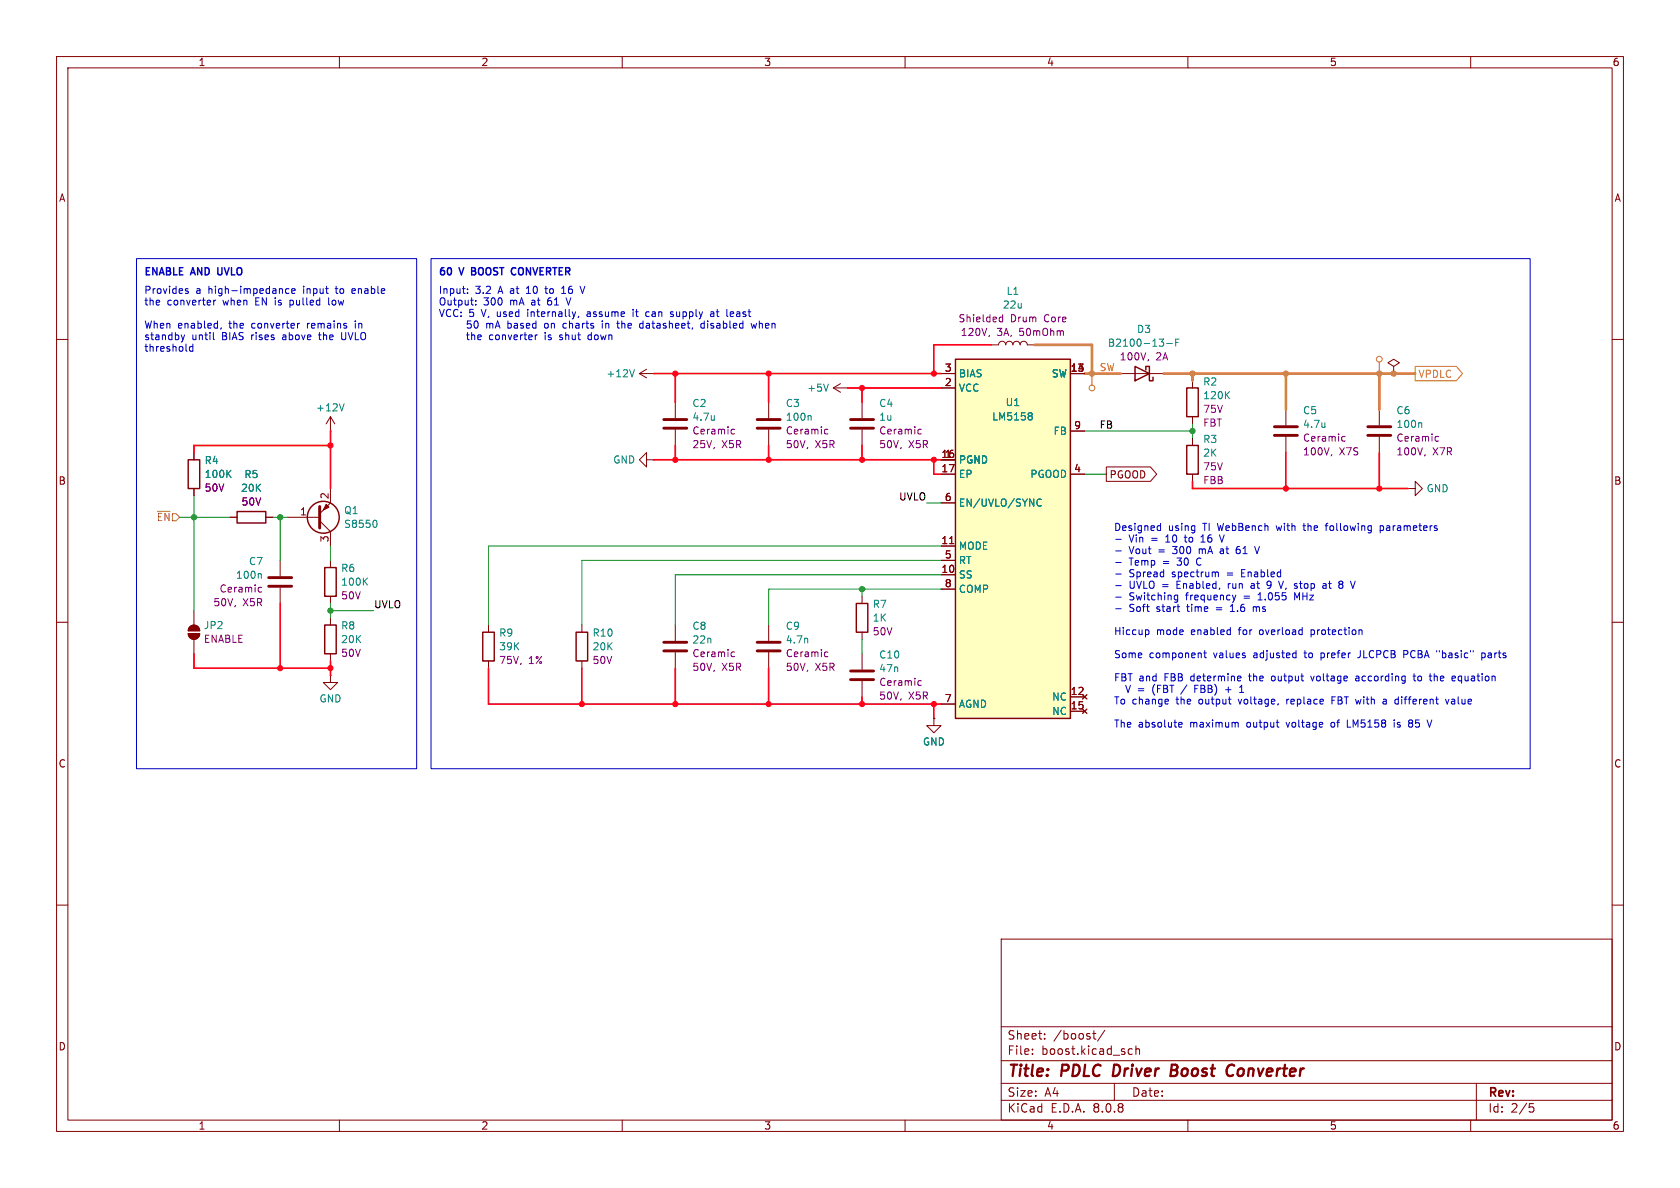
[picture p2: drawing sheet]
<svg xmlns="http://www.w3.org/2000/svg" width="297mm" height="210mm" viewBox="0 0 297 210" stroke-linecap="round" stroke-linejoin="round" font-family="sans-serif">
<g fill="none" stroke="#840000" stroke-width=".18">
<path d="M10 10h277v190h-277zM12 12h273v186h-273zM60 10v2M110 10v2M160 10v2M210 10v2M260 10v2M10 60h2M113 66l1.3 .8M113 66h2.6M114.3 65.3l-1.3 .7M115.6 66h.1"/>
<path d="M119.4 71.1v2.8M119.4 75.9v2.8M135.9 71.1v2.8M135.9 75.9v2.8M147.3 68.6l1.3 .7M147.3 68.6h2.6M148.6 67.8l-1.3 .8M149.9 68.6h.1M152.4 71.1v2.8M152.4 75.9v2.8M198.1 66h7.6M210.8 67.3v1.3"/>
<path d="M210.8 73.7v1.2M227.3 72.4v2.8M227.3 77.2v2.8M243.8 72.4v2.8M243.8 77.2v2.8M246.4 64.8l1-.7-1-.6-1 .6 1 .7v1.2M246.4 66h.1M285 60h2M34.3 80v1.3M34.3 86.4v1.2M114.3 81.3v-1.3l-1.3 1.3 1.3 1.3v-1.3h1.3M115.6 81.3h.1"/>
<path d="M10 110h2M33.3 112h2a1.02 1.02 0 0 1-1 1 1.02 1.02 0 0 1-1-1zM33.6 110.8a1.02 1.02 0 0 1 1.1-.2 1.02 1.02 0 0 1 .6 .9h-2zM34.3 108v2.5M34.3 113v2.6M86.4 110.5v1.3M86.4 116.8v1.3M102.9 110.5v1.3M102.9 116.8v1.3M119.4 110.5v2.8M119.4 115.3v2.8M152.4 105.4v1.3"/>
<path d="M152.4 111.8v1.2M285 110h2M10 160h2M177 166h108v32h-108zM285 160h2M60 198v2M110 198v2M160 198v2M177 194.5h108M177 191.5h108M177 187.5h108M177 181.5h108"/>
<path d="M182.5 186.3v.1M182.5 185.5v.1M184.7 183.6v.1M184.7 182.8v.1M193.2 182.7h.5M193.4 182.2v1.3l.3 .2M195.3 182.1l-1.3 2M197 191.5v3M199.6 186.3h.6M199.6 185.5h.6M200.8 185.5l.2-.1 .4 .1 .1 .9M200.8 184.9v1.5"/>
<path d="M210 198v2M260 198v2M261 191.5v6.5M270.4 195.1h.7M270.5 195.7h.4l.3 .3-.2 .5-.5 .1"/>
</g>
<path d="M197 188.2l-.3 2h.5M207.1 189.2h.6M207.7 189.2l.3 .1M207.8 188.2h-.6l-.3 2 1-.1M207.9 189.1l-.2 .1M217.6 188.2l.6 .2M218 190l-.4 .2" fill="none" stroke="#840000" stroke-width=".4"/>
<path d="M200.7 64.8l2.5 1.2-2.5 1.3zM202.6 65.4v-.6h.6v2.5h.6v-.6M209.8 68.6h2v5.1h-2zM33.3 81.3h2v5.1h-2zM85.3 111.8h2.1v5h-2.1zM101.9 111.8h2v5h-2zM151.4 106.7h2v5.1h-2z" fill="none" stroke="#840000" stroke-width=".25"/>
<g fill="none" stroke="#008484" stroke-width=".18">
<path d="M204.9 59.9h.8l-.4 .5M208.4 59.9h-.6v1.3M112.2 65.3l-.5 1.3M126.3 73.5v.8M126.3 74.2h-.1M143.2 73.5l.2 .1v.7M146.5 67.9l-.5 1.3M205.7 60.5v.6M206.3 60.7h.9M207.8 60.5h.5M216.8 69.8l.6 .7M217.4 69.2l-.8 .7"/>
<path d="M234.2 74.7v.9M234.2 75.4v.1M251.2 74.7l.1 .2v.7M40.3 83.7l.5 .7M40.8 83.1l-.7 .8"/>
</g>
<path d="M117.3 75.7h4.1M117.3 74.2h4.1M133.9 75.7h4M133.9 74.2h4M150.4 75.7h4M150.4 74.2h4M225.3 77h4.1M225.3 75.4h4.1M241.8 77h4.1M241.8 75.4h4.1M117.3 115.1h4.1M117.3 113.5h4.1" fill="none" stroke="#840000" stroke-width=".51"/>
<g fill="none" stroke="#840084" stroke-width=".18">
<path d="M129.5 75.9h.4M129.9 76.7h-.4M146 75.9h.4M146.4 76.7h-.4M162.5 75.9h.4M162.9 76.7h-.4M203 63.6l-.1 .2M237.4 77.1l.4 .1M237.8 77.9l-.4 .1M253.9 77.1l.4 .1M254.3 77.9l-.4 .1M235.4 80.4l-.1 .2"/>
<path d="M252 80.4l-.2 .2M129.5 115.2l.4 .1M129.9 116l-.4 .1"/>
</g>
<g fill="#840000" stroke="#840000" stroke-width=".18">
<path d="M33.6 110.8a1.02 1.02 0 0 1 1.1-.2 1.02 1.02 0 0 1 .6 .9h-2z"/>
<path d="M33.3 112h2a1.02 1.02 0 0 1-1 1 1.02 1.02 0 0 1-1-1z"/>
</g>
<path d="M168.9 63.5h20.3v63.5h-20.3z" fill="#ffffc2"/>
<g fill="none" stroke="#840000" stroke-width=".25">
<path d="M168.9 63.5h20.3v63.5h-20.3zM209.8 78.7h2v5.1h-2zM41.9 90.4h5.1v2.1h-5.1zM57.4 100.3h2v5.1h-2zM57.4 110.5h2v5.1h-2z"/>
<circle cx="57.1" cy="91.4" r="2.82"/>
</g>
<g fill="none" stroke="#840000" stroke-width=".18">
<path d="M58.4 76.2h.1M58.4 73.7v2.5M58.4 73.7l-.7 1.2M58.4 73.7l.8 1.2M166.4 66h2.5M166.4 68.6h2.5M175.3 61h1.2a.64 .64 0 0 1 .7-.7 .64 .64 0 0 1 .6 .7 .64 .64 0 0 1 .6-.7 .64 .64 0 0 1 .7 .7 .64 .64 0 0 1 .6-.7 .64 .64 0 0 1 .6 .7 .64 .64 0 0 1 .7-.7 .64 .64 0 0 1 .6 .7h1.3M189.2 66h2.6M189.2 76.2h2.6M210.8 77.5v1.2M34.3 80v1.3M34.3 86.4v1.2"/>
<path d="M40.6 91.4h1.3M47 91.4h1.3M49.5 99.1v2.8M50.8 91.4h5.7M56.5 92.1l1.9 1.9v2.5M58.4 86.4v2.5l-1.9 1.9M58.4 99.1v1.2M166.4 81.3h2.5M166.4 96.5h2.5M166.4 83.8h2.5M166.4 99.1h2.5M166.4 88.9h2.5"/>
<path d="M167.9 96.1h.7M189.2 83.8h2.6M195.6 82.5h7.8l1.1 1.3-1.1 1.3h-7.8zM210.8 83.8v1.3M248.9 86.4h1.3v-1.3l1.3 1.3-1.3 1.2v-1.2M248.9 86.4h.1M49.5 103.9v2.8M58.4 119.4v1.3h1.3l-1.3 1.2-1.3-1.2h1.3M58.4 119.4h.1M58.4 105.4v1.3M58.4 109.2v1.3M58.4 115.6v1.2"/>
<path d="M135.9 110.5v2.8M135.9 115.3v2.8M152.4 115.6v2.8M166.4 101.6h2.5M166.4 104.1h2.5M152.4 120.4v2.8M165.1 127v1.3h1.3l-1.3 1.2-1.3-1.2h1.3M165.1 127h.1M166.4 124.5h2.5M189.2 123.2h2.6M189.2 125.7h2.6M191.4 122.8l.8 .8"/>
<path d="M191.4 125.3l.8 .8M192.2 122.8l-.8 .8M192.2 125.3l-.8 .8"/>
</g>
<path d="M60.8 71.4l-.4 1.2M182.2 73l.3 .2-.3 .3 .3 .3v.2l-.3 .2M40.3 83.7l.5 .7M40.8 83.1l-.7 .8M66.3 92a.79 .79 0 0 1 0 1.2M184.1 88.3a.6 .6 0 0 0-.8 .5 .6 .6 0 0 0 .6 .7l.2-.1M46 101.4l.2 .2v.6M64.4 102.7l.6 .7M65 102.2l-.8 .7M142.7 112.9l.1 .8" fill="none" stroke="#008484" stroke-width=".18"/>
<path d="M174.9 59.3l-.1 .2M176.7 56.8l.2 .1 .4-.1M177.3 55.6v1.3M177.3 56.1l-.4-.1-.2 .2M45.9 103.8l.4 .1M46.3 104.6l-.4 .1M146 115.2l.4 .1M146.4 116l-.4 .1M162.5 120.3l.4 .1M162.9 121.1l-.4 .1" fill="none" stroke="#840084" stroke-width=".18"/>
<path d="M56.5 89.5v3.8M47.5 103.6h4.1M47.5 102.1h4.1M133.9 115.1h4M133.9 113.5h4M150.4 118.6h4M150.4 120.1h4" fill="none" stroke="#840000" stroke-width=".51"/>
<path d="M57.7 89.2l.5 .5-1.1 .5z" fill="#840000" stroke="#840000" stroke-width=".18"/>
<g fill="none" stroke="#dd8500" stroke-width=".18">
<path d="M193 66v2.1M243.8 64v2M250.2 64.8h7.3l1.1 1.2-1.1 1.3h-7.3z"/>
<circle cx="193" cy="68.6" r=".51"/>
<circle cx="243.8" cy="63.5" r=".51"/>
</g>
<path d="M27.8 90.4h2.3" fill="none" stroke="#848400" stroke-width=".18"/>
<g fill="none" stroke="#0000c2" stroke-width=".18">
<path d="M24.1 45.7h49.6v90.2h-49.6zM32 59.2l.3 .9M32.6 59.2l-.3 .9M32.8 51.4l.4 .1 .1 .2-.2 .2-.3-.1M32.8 51.1h.4M37.7 58.8v1.1l.2 .2M37.8 53.1v.8M37.8 53.2v.1M39.1 57.9l-.1 .3M51.1 51.1l-.4-.1-.2 .3 .1 .5h.5M51.3 53.1v1.2M51.3 53.9h.3"/>
<path d="M51.6 51.4l.6-.1-.1-.2-.3-.1-.2 .2v.6h.5M51.6 53.1h-.3M53 57.2h-.3M54.4 57.2v.8M54.4 57.3v.1M56.3 59.2h.5M56.5 58.8v1.1l.1 .2M58.1 52.6v1.1l.2 .2M59.2 51h.5M60.4 58.8v1l.1 .2 .4 .1M62.6 51h-.2l-.2 .2 .1 .6 .3 .1M62.8 51.3l-.6 .1"/>
<path d="M62.8 56.7v.2M62.8 57.2v.8M76.2 45.7h194.3v90.2h-194.3zM82.5 59.2h.5M82.7 51.8v.1M82.7 51.1v.1M82.7 58.8v1.1l.3 .2M82.7 56.7l-.1 .6 .2-.1 .4 .1 .1 .5-.2 .2-.5-.1M83.4 59.3l.2-.1 .3 .1v.8M83.4 58.8v1.3M84.1 53.8v.1M84.1 53.1v.2"/>
<path d="M84.4 56.9a.69 .69 0 0 1-.3 1.1l-.2-.1-.1-.4 .1-.5M84.5 59.6l.6-.1-.1-.2-.3-.1-.2 .2v.6h.5M93.1 51.9h.7M93.2 50.9l-.1 .1M94.6 59.2v.9M95 59.2l-.4 .2M96.3 51h.5M96.5 50.6v1.1l.2 .2M99.3 51.9h.7M99.3 51l.3-.4v1.3M100.1 52.6l.4 1.3M102.3 55.9l-.1 .2"/>
<path d="M102.6 50.6l.4 1.3 .4-1.3M104.2 55.1l-.4 .1M104.2 55.5h-.3l-.1 .2v.2l.4 .1M106.5 57.2v.8M109 57.2h.5M109.2 56.7v1.1l.3 .2M111.9 54.7v.1M111.9 55.1v.9M112.3 55.1h.5M113.1 57.9l.2 .1 .4-.1M113.7 57.2h-.4l-.2 .1M113.7 56.7v1.3"/>
<path d="M114.3 55.2h.5M114.3 55.9h.5M118.7 55.1l.3 .1M118.7 55.5l.3 .1 .1 .2-.2 .2h-.3M124 57.3v.6l.1 .1 .4-.1M124.5 56.7v1.3M125.7 55.2h.4l.1 .8M125.7 55.9h.5M126.2 55.4l-.5 .1M126.6 55.1h.5M129.3 55.1l.3 .1 .1 .2-.6 .1M129.6 55.9l-.3 .1"/>
<path d="M132.8 57.2l.2 .8 .3-.6 .2 .6 .3-.8M32.3 60.1l-.1 .3M34.1 60.8v1.3M34.1 61.3l-.4-.1-.2 .3 .1 .5h.5M197.3 95.3h.9M197.3 97.4h.9M197.3 99.4h.9M204.8 92.9l.4 .1M205.2 92.5v1.3M205.2 93.7l-.4 .1M212.3 95.8h.7M212.6 94.7l-.3 .2"/>
<path d="M215.6 94.6l.4 1.2M215.9 97l-.1 .1M215.9 97.4l-.2 .2 .2 .3M218.9 96.6l-.1 .1a.86 .86 0 0 0 0 1.2h.2M219 97.1h-.3l-.2 .2M221.8 96.6l.4 1.3 .5-1.3M230.3 92.9h.5M230.5 92.5l.1 1.2M234.3 92.9h.4M234.7 92.5l-.3 .2v1.1M244 93l.4-.1 .1 .2M244 92.9v1.3"/>
<path d="M244.5 93.7l-.1 .1-.4-.1M197.3 101.5h.9M197.3 103.5h.9M197.3 105.6h.9M197.3 107.6h.9M202.6 111.3l.4 .1 .1 .2v.5l-.5 .1M207.7 105.9l.1 .2 .4-.1M207.8 105.2l-.1 .1M208.2 105.2v1l-.2 .3-.3-.1M212.8 115.4h.5M213 115v1.1l.3 .2M215 101.1l.4 .2v.7"/>
<path d="M217.4 111.3l.1 .1M217.5 110.9v1.3M217.5 112.1l-.1 .1M217.5 108.1h.7M217.9 105.2l.3 .9M218.2 106.1l-.1 .3M218.5 105.2l-.3 .9M219 119.5l.3 .1 .1 .2-.6 .1M221.3 103.2h-.1M221.3 103.5l-.2 .2 .2 .3M221.6 107.2v.9M221.9 107.2l-.3 .2"/>
<path d="M222.4 106.1h.7M222.5 105.1h-.1M224 103v.4l.5 .1M224.1 104h.2M224.9 119.6l-.1 .2 .1 .5M226 102.7l.5 1.3 .4-1.3M229 115.4l.1 .1M229.1 115v1.3M229.1 116.2l-.1 .1M229.3 105.7l-.4-.9v1.3M231.7 119.5l.3 .9 .3-.9M231.8 111.3v1.3"/>
<path d="M231.8 112.1l.1 .1M231.9 111.3l-.1 .1M233.5 115.4v1.3M233.5 116.2l.2 .1M233.7 115.4l-.2 .1M233.9 103.2h.5v.8M233.9 103.9h.5M234.4 103.5l-.5 .1M237.3 102.9v.3M237.3 103.4v.5M239.7 119.6h.5M240.3 119.8l-.5 .1-.2 .2 .2 .3 .5-.1"/>
<path d="M240.4 116.1l-.4 .2M240.6 111.3l.2 .2v.7M248.2 115l.6 .1M248.8 115.6l-.6 .1M249.8 119.5h.5M250 119.1v1.1l.3 .2M253.6 119.1v1.3M253.7 119.5l-.1 .1M257.2 119.6l.1 .2-.6 .1M257.8 119.6v.6M262 115.5l.3-.1 .3 .3-.2 .5h-.4M262 115.4v1.3"/>
<path d="M206.5 124.4l-.1 .1M206.6 123.8v.1l-.6 .1M208.4 128.5h.5M208.4 127.8l.4-.1 .2 .3-.6 .1M209.8 121.1l-1.1 1.6M211.2 121.7h.4M211.2 121.1v1.3M216.7 121.9h.9M218.5 127.7l.4 .2v.6M219.1 122.4h.8M219.3 121.4l.2-.3v1.3M219.3 120.3l-.3 .1"/>
<path d="M227.5 123.6v.9M227.7 123.6l-.2 .2M235.4 127.8l-.1 .1 .1 .6M235.5 123.8h.4M236.1 123.2h-.6v1.3M238.2 127.3v1.2h.6M244.5 123.7h.5l.1 .8M245.1 123.9l-.4 .1-.2 .1 .2 .4 .4-.1M246.5 127.3v.1M246.5 127.7v.8M247.2 123.2v1.3M249.3 127.3h.2l.2 .2-.2 .3"/>
<path d="M249.3 127.8h.2M249.5 127.8l.2 .3v.2l-.1 .2h-.3M253.1 127.3l-.4 1.2M255.6 123.6l.3 .9 .3-.9M256.8 123.6l-.2 .1M256.8 124l-.2 .1 .2 .4"/>
</g>
<path d="M38.5 47.3l.1 1.2M83.4 47.9h.4M83.8 47.3h-.4v1.3h.5M90.6 48.5h.5M90.6 47.4h.5" fill="none" stroke="#0000c2" stroke-width=".25"/>
<g fill="none" stroke="#008400" stroke-width=".18">
<path d="M191.8 76.2h19M210.8 74.9v2.6M31.7 91.4h8.9M34.3 87.6v20.4M48.3 91.4h2.5M49.5 91.4v7.7M58.4 96.5v2.6M163.8 88.9h2.6M166.4 96.5h-80v14M166.4 99.1h-63.5v11.4M191.8 83.8h3.8M58.4 106.7v2.5"/>
<path d="M58.4 108h7.6M152.4 104.1v1.3M152.4 113v2.6M166.4 104.1h-30.5v6.4M166.4 101.6h-47v8.9"/>
</g>
<g fill="none" stroke="#ff031a" stroke-width=".3">
<path d="M58.4 76.2v10.2M58.4 78.7h-24.1v1.3M115.6 66h50.8M119.4 66v5.1M119.4 78.7v2.6M135.9 66v5.1M135.9 78.7v2.6M149.9 68.6h16.5M152.4 68.6v2.5M152.4 78.7v2.6M175.3 61h-10.2v5M115.6 81.3h50.8"/>
<path d="M165.1 81.3v2.5h1.3M210.8 85.1v1.3h38.1M227.3 80v6.4M243.8 80v6.4M34.3 115.6v2.5h24.1M49.5 106.7v11.4M58.4 116.8v2.6M86.4 118.1v6.4h80M102.9 118.1v6.4M119.4 118.1v6.4M135.9 118.1v6.4M152.4 123.2v1.3"/>
<path d="M165.1 124.5v2.5"/>
</g>
<path d="M182.9 61h10.1v5M191.8 66h6.3M205.7 66h44.5M210.8 66v1.3M227.3 66v6.4M243.8 66v6.4" fill="none" stroke="#dd8500" stroke-width=".46"/>
<g fill="#ff031a" stroke="#ff031a" stroke-width=".18">
<circle cx="135.9" cy="81.3" r=".46"/>
<circle cx="152.4" cy="81.3" r=".46"/>
<circle cx="135.9" cy="124.5" r=".46"/>
<circle cx="135.9" cy="66" r=".46"/>
<circle cx="152.4" cy="124.5" r=".46"/>
<circle cx="165.1" cy="124.5" r=".46"/>
<circle cx="119.4" cy="66" r=".46"/>
<circle cx="119.4" cy="81.3" r=".46"/>
<circle cx="165.1" cy="81.3" r=".46"/>
<circle cx="102.9" cy="124.5" r=".46"/>
<circle cx="119.4" cy="124.5" r=".46"/>
<circle cx="58.4" cy="78.7" r=".46"/>
<circle cx="227.3" cy="86.4" r=".46"/>
<circle cx="243.8" cy="86.4" r=".46"/>
<circle cx="49.5" cy="118.1" r=".46"/>
<circle cx="58.4" cy="118.1" r=".46"/>
<circle cx="152.4" cy="68.6" r=".46"/>
<circle cx="165.1" cy="66" r=".46"/>
</g>
<g fill="#008400" stroke="#008400" stroke-width=".18">
<circle cx="152.4" cy="104.1" r=".46"/>
<circle cx="210.8" cy="76.2" r=".46"/>
<circle cx="58.4" cy="108" r=".46"/>
<circle cx="49.5" cy="91.4" r=".46"/>
<circle cx="34.3" cy="91.4" r=".46"/>
</g>
<g fill="#dd8500" stroke="#dd8500" stroke-width=".18">
<circle cx="210.8" cy="66" r=".46"/>
<circle cx="243.8" cy="66" r=".46"/>
<circle cx="246.4" cy="66" r=".46"/>
<circle cx="227.3" cy="66" r=".46"/>
<circle cx="193" cy="66" r=".46"/>
</g>
<g font-size="2.8" fill="#840000">
<text x="178" y="190.9">Title:</text>
<text x="187.7" y="190.9">PDLC</text>
<text x="197.6" y="190.9">Driver</text>
<text x="208.6" y="190.9">Boost</text>
<text x="219.3" y="190.9">Converter</text>
</g>
<g font-size="2.1" fill="#840000">
<text x="178" y="184">Sheet:</text>
<text x="186.2" y="184">/boost/</text>
<text x="178" y="186.7">File:</text>
<text x="184.1" y="186.7">boost.kicad_sch</text>
<text x="178" y="196.9">KiCad</text>
<text x="178" y="194.1">Size:</text>
<text x="184.7" y="194.1">A4</text>
<text x="185.7" y="196.9">E.D.A.</text>
<text x="193.3" y="196.9">8.0.8</text>
<text x="200" y="194.1">Date:</text>
<text x="263" y="194.3">Rev:</text>
<text x="263" y="196.9">Id:</text>
<text x="267.1" y="196.9">2/5</text>
</g>
<g font-size="1.8" fill="#840000">
<text x="35" y="11.9">1</text>
<text x="85" y="11.9">2</text>
<text x="135" y="11.9">3</text>
<text x="185" y="11.9">4</text>
<text x="235" y="11.9">5</text>
<text x="285" y="11.9">6</text>
<text x="10.3" y="35.9">A</text>
<text x="285.3" y="35.9">A</text>
<text x="166.9" y="65.8">3</text>
<text x="189.2" y="65.8">13</text>
<text x="190.2" y="65.8">4</text>
<text x="166.9" y="68.3">2</text>
<text x="189.8" y="75.9">9</text>
<text x="166.3" y="81">16</text>
<text x="166.3" y="83.6">17</text>
<text x="166.9" y="81">1</text>
<text x="189.8" y="83.6">4</text>
<text x="10.3" y="85.9">B</text>
<text x="58.2" y="88.3" transform="rotate(-90 58.2 88.3)">2</text>
<text x="166.9" y="88.6">6</text>
<text x="196.1" y="84.8">PGOOD</text>
<text x="285.3" y="85.9">B</text>
<text x="53" y="91.2">1</text>
<text x="58.2" y="96" transform="rotate(-90 58.2 96)">3</text>
<text x="166.3" y="101.3">10</text>
<text x="166.3" y="96.3">11</text>
<text x="166.9" y="98.8">5</text>
<text x="166.9" y="103.9">8</text>
<text x="166.9" y="124.2">7</text>
<text x="189.2" y="122.9">12</text>
<text x="189.2" y="125.5">15</text>
<text x="10.3" y="135.9">C</text>
<text x="285.3" y="135.9">C</text>
<text x="10.3" y="185.9">D</text>
<text x="285.3" y="185.9">D</text>
<text x="35" y="199.9">1</text>
<text x="85" y="199.9">2</text>
<text x="135" y="199.9">3</text>
<text x="185" y="199.9">4</text>
<text x="235" y="199.9">5</text>
<text x="285" y="199.9">6</text>
</g>
<g font-size="1.8" fill="#0000c2">
<text x="25.4" y="49">ENABLE AND</text>
<text x="25.4" y="52.3">Provides</text>
<text x="34.6" y="52.3">a</text>
<text x="37" y="52.3">high-impedance</text>
<text x="39.1" y="49">UVLO</text>
<text x="53.9" y="52.3">input</text>
<text x="59.9" y="52.3">to</text>
<text x="63" y="52.3">enable</text>
<text x="77.5" y="52.3">Input:</text>
<text x="77.5" y="49">60</text>
<text x="81.4" y="49">V</text>
<text x="83.9" y="49">BOOST</text>
<text x="84" y="52.3">3.2</text>
<text x="88.3" y="52.3">A at</text>
<text x="91.5" y="49">CONVERTER</text>
<text x="93.6" y="52.3">10</text>
<text x="97.2" y="52.3">to</text>
<text x="100.3" y="52.3">16</text>
<text x="25.4" y="54.3">the</text>
<text x="25.4" y="58.4">When</text>
<text x="29.6" y="54.3">converter</text>
<text x="31.4" y="58.4">enabled,</text>
<text x="39.6" y="54.3">when</text>
<text x="40.7" y="58.4">the</text>
<text x="44.8" y="58.4">converter</text>
<text x="45.5" y="54.3">EN is</text>
<text x="52" y="54.3">pulled</text>
<text x="54.8" y="58.4">remains</text>
<text x="59" y="54.3">low</text>
<text x="63.5" y="58.4">in</text>
<text x="77.5" y="54.3">Output:</text>
<text x="77.5" y="56.4">VCC: 5</text>
<text x="85.3" y="56.4">V, used</text>
<text x="85.5" y="54.3">300</text>
<text x="85.9" y="58.4">mA</text>
<text x="89.8" y="58.4">based</text>
<text x="90.3" y="54.3">mA</text>
<text x="93.8" y="56.4">internally,</text>
<text x="94.3" y="54.3">at</text>
<text x="96.6" y="58.4">on</text>
<text x="97.3" y="54.3">61</text>
<text x="100.1" y="58.4">charts</text>
<text x="101" y="54.3">V</text>
<text x="104.5" y="56.4">assume</text>
<text x="107.2" y="58.4">in</text>
<text x="110.1" y="58.4">the</text>
<text x="112.9" y="56.4">it</text>
<text x="114.3" y="58.4">datasheet,</text>
<text x="115.4" y="56.4">can</text>
<text x="119.9" y="56.4">supply</text>
<text x="125.3" y="58.4">disabled</text>
<text x="127.2" y="56.4">at</text>
<text x="130.3" y="56.4">least</text>
<text x="134.5" y="58.4">when</text>
<text x="25.4" y="60.5">standby</text>
<text x="25.4" y="62.5">threshold</text>
<text x="33.9" y="60.5">until</text>
<text x="39.4" y="60.5">BIAS</text>
<text x="44.8" y="60.5">rises</text>
<text x="50.5" y="60.5">above</text>
<text x="57.2" y="60.5">the</text>
<text x="61.3" y="60.5">UVLO</text>
<text x="86.4" y="60.5">converter</text>
<text x="96.4" y="60.5">is</text>
<text x="99.2" y="60.5">shut</text>
<text x="104.5" y="60.5">down</text>
<text x="196.8" y="94.2">Designed</text>
<text x="206.5" y="94.2">using</text>
<text x="212.8" y="94.2">TI WebBench</text>
<text x="226.1" y="94.2">with</text>
<text x="231.1" y="94.2">the</text>
<text x="235.3" y="94.2">following</text>
<text x="245" y="94.2">parameters</text>
<text x="199.6" y="96.2">Vin</text>
<text x="199.6" y="98.3">Vout</text>
<text x="199.6" y="100.3">Temp</text>
<text x="203.6" y="96.2">=</text>
<text x="204.9" y="98.3">=</text>
<text x="205.7" y="100.3">=</text>
<text x="206.3" y="96.2">10</text>
<text x="207.6" y="98.3">300</text>
<text x="208.4" y="100.3">30</text>
<text x="209.9" y="96.2">to</text>
<text x="212" y="100.3">C</text>
<text x="212.4" y="98.3">mA</text>
<text x="213" y="96.2">16</text>
<text x="216.4" y="98.3">at</text>
<text x="216.6" y="96.2">V</text>
<text x="219.4" y="98.3">61</text>
<text x="199.6" y="102.4">Spread</text>
<text x="199.6" y="104.4">UVLO =</text>
<text x="199.6" y="106.5">Switching</text>
<text x="207.3" y="102.4">spectrum</text>
<text x="208.3" y="104.4">Enabled,</text>
<text x="209.8" y="106.5">frequency</text>
<text x="217.2" y="102.4">=</text>
<text x="217.6" y="104.4">run</text>
<text x="219.9" y="102.4">Enabled</text>
<text x="220.1" y="106.5">=</text>
<text x="221.8" y="104.4">at</text>
<text x="222.9" y="106.5">1.055</text>
<text x="224.9" y="104.4">9</text>
<text x="227.2" y="104.4">V, stop</text>
<text x="229.5" y="106.5">MHz</text>
<text x="235.3" y="104.4">at</text>
<text x="238.4" y="104.4">8</text>
<text x="196.8" y="112.6">Hiccup</text>
<text x="199.6" y="108.5">Soft</text>
<text x="204.4" y="112.6">mode</text>
<text x="204.6" y="108.5">start</text>
<text x="210.2" y="108.5">time</text>
<text x="210.7" y="112.6">enabled</text>
<text x="215.4" y="108.5">=</text>
<text x="218.2" y="108.5">1.6</text>
<text x="219.3" y="112.6">for</text>
<text x="222.4" y="108.5">ms</text>
<text x="223.1" y="112.6">overload</text>
<text x="232.4" y="112.6">protection</text>
<text x="196.8" y="116.7">Some</text>
<text x="203.2" y="116.7">component</text>
<text x="214.7" y="116.7">values</text>
<text x="221.9" y="116.7">adjusted</text>
<text x="231.1" y="116.7">to</text>
<text x="234.2" y="116.7">prefer</text>
<text x="240.9" y="116.7">JLCPCB</text>
<text x="249.2" y="116.7">PCBA</text>
<text x="255.3" y="116.7">&quot;basic&quot;</text>
<text x="263.4" y="116.7">parts</text>
<text x="196.8" y="120.8">FBT and</text>
<text x="196.8" y="124.9">To change</text>
<text x="199.2" y="122.8">V =</text>
<text x="204.2" y="122.8">(FBT</text>
<text x="206" y="120.8">FBB</text>
<text x="208.1" y="124.9">the</text>
<text x="210.8" y="120.8">determine</text>
<text x="212" y="122.8">FBB)</text>
<text x="212.2" y="124.9">output</text>
<text x="217.7" y="122.8">+</text>
<text x="219.4" y="124.9">voltage,</text>
<text x="221.3" y="120.8">the</text>
<text x="225.4" y="120.8">output</text>
<text x="228.1" y="124.9">replace</text>
<text x="232.7" y="120.8">voltage</text>
<text x="236.3" y="124.9">FBT with</text>
<text x="240.7" y="120.8">according</text>
<text x="245.8" y="124.9">a</text>
<text x="248.1" y="124.9">different</text>
<text x="251.2" y="120.8">to</text>
<text x="254.3" y="120.8">the</text>
<text x="257.3" y="124.9">value</text>
<text x="258.4" y="120.8">equation</text>
<text x="196.8" y="128.9">The</text>
<text x="201.2" y="128.9">absolute</text>
<text x="210.5" y="128.9">maximum</text>
<text x="220.7" y="128.9">output</text>
<text x="227.9" y="128.9">voltage</text>
<text x="236" y="128.9">of</text>
<text x="239" y="128.9">LM5158</text>
<text x="247.5" y="128.9">is</text>
<text x="250.3" y="128.9">85</text>
</g>
<g font-size="1.8" fill="#008484">
<text x="177.8" y="52.3">L1</text>
<text x="177.2" y="54.7">22u</text>
<text x="200.9" y="59.1">D3</text>
<text x="195.8" y="61.5">B2100-13-F</text>
<text x="107.1" y="66.9">+12V</text>
<text x="142.6" y="69.4">+5V</text>
<text x="169.4" y="69.4">VCC</text>
<text x="169.4" y="66.9">BIAS</text>
<text x="177.7" y="72">U1</text>
<text x="185.9" y="66.9">SW</text>
<text x="212.6" y="68.3">R2</text>
<text x="212.6" y="70.8">120K</text>
<text x="55.8" y="72.9">+12V</text>
<text x="122.3" y="72.2">C2</text>
<text x="122.3" y="74.6">4.7u</text>
<text x="138.8" y="72.2">C3</text>
<text x="138.8" y="74.6">100n</text>
<text x="155.3" y="72.2">C4</text>
<text x="155.3" y="74.6">1u</text>
<text x="175.3" y="74.5">LM5158</text>
<text x="186.2" y="77.1">FB</text>
<text x="230.3" y="73.4">C5</text>
<text x="230.3" y="75.9">4.7u</text>
<text x="246.8" y="73.4">C6</text>
<text x="246.8" y="75.9">100n</text>
<text x="36.1" y="82.3">R4</text>
<text x="108.3" y="82.1">GND</text>
<text x="169.4" y="82.1">PGND</text>
<text x="212.6" y="78.5">R3</text>
<text x="212.6" y="80.9">2K</text>
<text x="36.1" y="84.7">100K</text>
<text x="42.5" y="87.1">20K</text>
<text x="43.1" y="84.7">R5</text>
<text x="169.4" y="84.7">EP</text>
<text x="169.4" y="89.8">EN/UVLO/SYNC</text>
<text x="182" y="84.7">PGOOD</text>
<text x="252.1" y="87.2">GND</text>
<text x="60.7" y="93.5">S8550</text>
<text x="60.7" y="91.1">Q1</text>
<text x="43.9" y="100.1">C7</text>
<text x="60.2" y="101.3">R6</text>
<text x="169.4" y="97.4">MODE</text>
<text x="169.4" y="99.9">RT</text>
<text x="41.6" y="102.5">100n</text>
<text x="60.2" y="103.7">100K</text>
<text x="154.2" y="107.7">R7</text>
<text x="169.4" y="102.5">SS</text>
<text x="169.4" y="105">COMP</text>
<text x="36" y="111.4">JP2</text>
<text x="60.2" y="111.5">R8</text>
<text x="60.2" y="113.9">20K</text>
<text x="88.1" y="112.7">R9</text>
<text x="104.7" y="112.7">R10</text>
<text x="122.3" y="111.5">C8</text>
<text x="122.3" y="114">22n</text>
<text x="138.8" y="111.5">C9</text>
<text x="138.8" y="114">4.7n</text>
<text x="154.2" y="110.1">1K</text>
<text x="88.1" y="115.2">39K</text>
<text x="104.7" y="115.2">20K</text>
<text x="155.3" y="116.6">C10</text>
<text x="155.3" y="119">47n</text>
<text x="56.4" y="124.4">GND</text>
<text x="169.4" y="125.3">AGND</text>
<text x="185.9" y="124.1">NC</text>
<text x="163.1" y="132">GND</text>
<text x="185.9" y="126.6">NC</text>
</g>
<g font-size="1.8" fill="#840084">
<text x="169.4" y="57.2">Shielded</text>
<text x="169.7" y="59.6">120V,</text>
<text x="176.2" y="59.6">3A,</text>
<text x="178.6" y="57.2">Drum</text>
<text x="180.3" y="59.6">50mOhm</text>
<text x="184.7" y="57.2">Core</text>
<text x="197.9" y="63.9">100V,</text>
<text x="204.3" y="63.9">2A</text>
<text x="122.3" y="77">Ceramic</text>
<text x="138.8" y="77">Ceramic</text>
<text x="155.3" y="77">Ceramic</text>
<text x="212.6" y="73.2">75V</text>
<text x="212.6" y="75.6">FBT</text>
<text x="122.3" y="79.4">25V,</text>
<text x="127.6" y="79.4">X5R</text>
<text x="138.8" y="79.4">50V,</text>
<text x="144.1" y="79.4">X5R</text>
<text x="155.3" y="79.4">50V,</text>
<text x="160.6" y="79.4">X5R</text>
<text x="212.6" y="83.4">75V</text>
<text x="230.3" y="78.3">Ceramic</text>
<text x="230.3" y="80.7">100V,</text>
<text x="236.8" y="80.7">X7S</text>
<text x="246.8" y="78.3">Ceramic</text>
<text x="246.8" y="80.7">100V,</text>
<text x="253.3" y="80.7">X7R</text>
<text x="36.1" y="87.1">50V</text>
<text x="42.6" y="89.6">50V</text>
<text x="212.6" y="85.8">FBB</text>
<text x="37.6" y="107.4">50V,</text>
<text x="38.7" y="104.9">Ceramic</text>
<text x="42.9" y="107.4">X5R</text>
<text x="60.2" y="106.2">50V</text>
<text x="36" y="113.8">ENABLE</text>
<text x="154.2" y="112.5">50V</text>
<text x="60.2" y="116.3">50V</text>
<text x="88.1" y="117.6">75V,</text>
<text x="93.4" y="117.6">1%</text>
<text x="104.7" y="117.6">50V</text>
<text x="122.3" y="116.4">Ceramic</text>
<text x="122.3" y="118.8">50V,</text>
<text x="127.6" y="118.8">X5R</text>
<text x="138.8" y="116.4">Ceramic</text>
<text x="138.8" y="118.8">50V,</text>
<text x="144.1" y="118.8">X5R</text>
<text x="155.3" y="121.5">Ceramic</text>
<text x="155.3" y="123.9">50V,</text>
<text x="160.6" y="123.9">X5R</text>
</g>
<g font-size="1.8" fill="#dd8500">
<text x="194.3" y="65.7">SW</text>
<text x="250.7" y="67">VPDLC</text>
</g>
<g font-size="1.8">
<text x="194.3" y="75.9">FB</text>
<text x="158.8" y="88.6">UVLO</text>
<text x="66" y="107.6">UVLO</text>
</g>
<text font-size="1.8" fill="#848400" x="27.6" y="92.3">~{EN}</text>
</svg>
